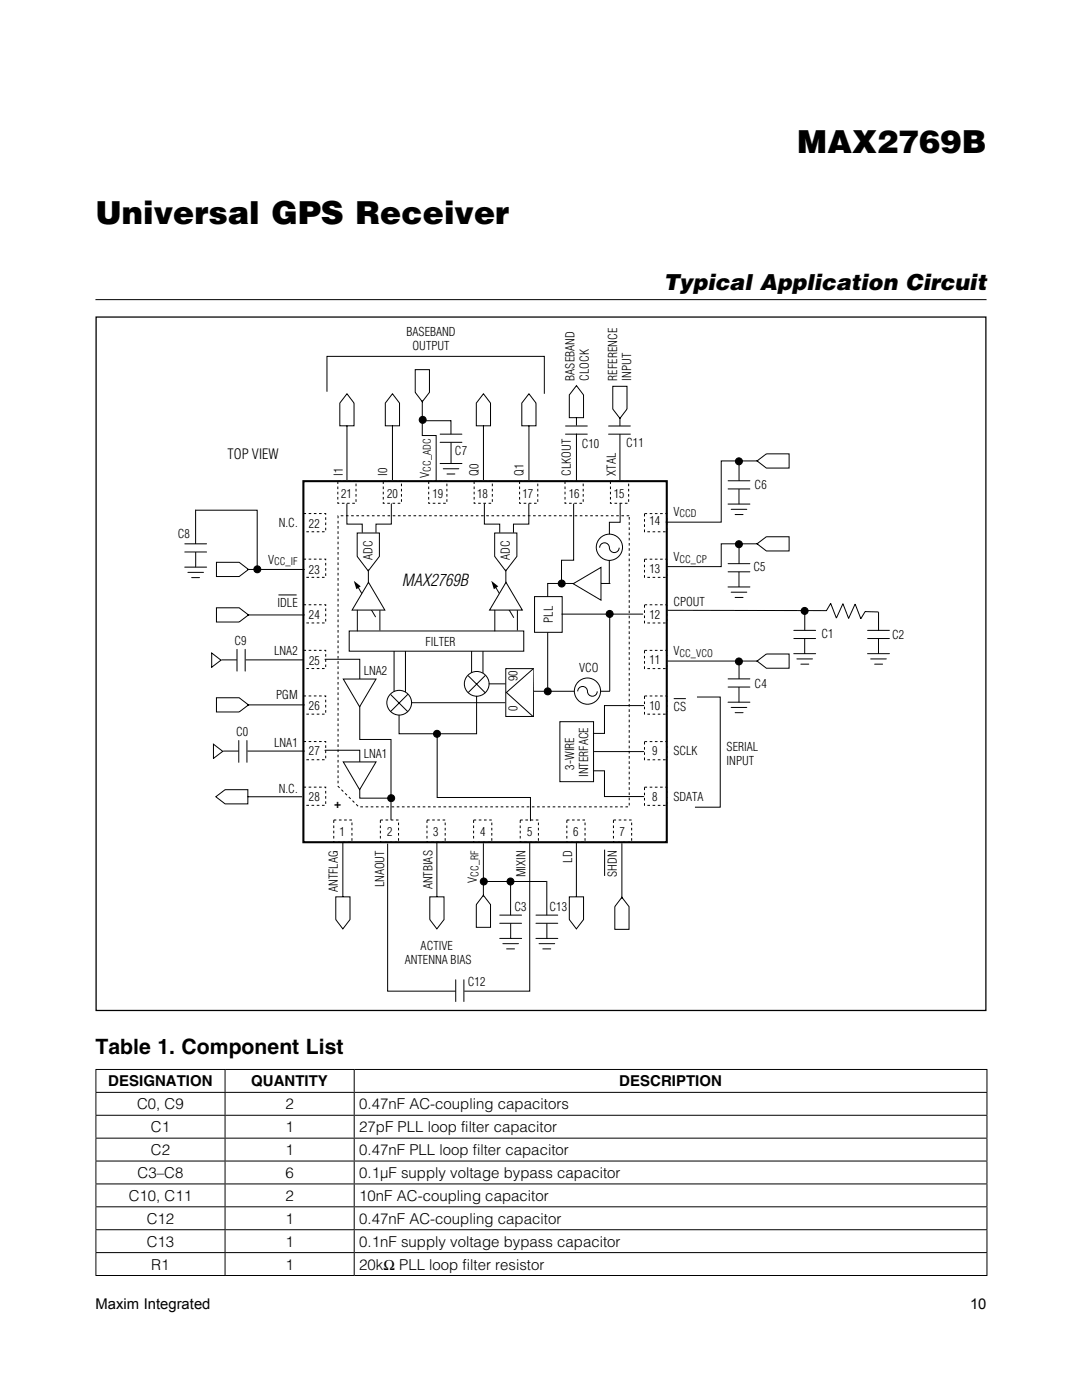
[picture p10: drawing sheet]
<svg xmlns="http://www.w3.org/2000/svg" width="216mm" height="279mm" viewBox="0 0 216 279" stroke-linecap="round" stroke-linejoin="round" font-family="sans-serif">
<g fill="none" stroke="#000" stroke-width=".2">
<path d="M19 59.8h177.8M65.2 78.2v-7.1h43.4v7.5M69.2 78.6l1.4 1.8v4.6h-2.8v-4.6zM78.3 78.6l1.4 1.8v4.6h-2.8v-4.6zM82.9 73.8h2.8v4.5l-1.4 1.9-1.5-1.9zM84.3 80v6.9h2.7v9M96.5 78.6l1.4 1.8v4.6h-2.9v-4.6zM105.5 78.6l1.5 1.8v4.6h-2.9v-4.6zM115 77l1.4 1.8v4.6h-2.8v-4.6zM122.3 77.1h2.8v4.5l-1.4 1.9-1.4-1.9zM69.2 85v10.8M78.3 85v10.8"/>
<path d="M84.1 84h5.9M87.8 92.5h4.4M87.8 86.6h4.4M87.8 88.3h4.4M88.4 93.6h3.2M89.2 94.6h1.6M90 83.9v2.8M90 88.3v4.2M96.5 85v10.8M105.5 85v10.8M112.8 86.6h4.4M112.8 85h4.4"/>
<path d="M115 83.3v1.6M115 86.5v9.3M121.4 86.6h4.4M121.4 85h4.4M123.7 83.3v1.7M123.7 86.7v9.2M145.3 95.9h4.3M145.3 97.6h4.3M147.5 97.6v3M147.5 92.3v3.7M151.1 92l1.8-1.4h4.6v2.8h-4.6zM151.3 92h-7.4v12.2h-11.1"/>
<path d="M36.9 113.2h4.3M36.9 108.5h4.3M36.9 110.2h4.3M37.5 114.2h3.1M38.2 115.3h1.6M39 101.7v6.9M39 101.8h12.3v11.7M39 110.2v3M47.7 115.1h-4.5v-2.9h4.5l1.9 1.4-1.9 1.5M49.4 113.6h11.4M121.6 111.8v4.6M123.7 100.4v3.8h-2.1v2.4"/>
<path d="M145.3 117.1h4.3M145.3 100.6h4.3M145.3 112.5h4.3M145.3 114.1h4.3M145.9 118.2h3.1M145.9 101.6h3.1M146.7 119.2h1.6M146.7 102.7h1.6M147.5 114.1v3.1M147.5 108.8v3.7M151.1 108.5l1.8-1.4h4.6v2.9h-4.6zM151.3 108.5h-7.4v4.6h-10.9"/>
<path d="M42.2 130.3l1.9 1.4-1.9 1.5zM43.2 139.3h4.5l1.9 1.4-1.9 1.4h-4.5zM44.2 131.7h3.1M47.3 129.6v4.3M47.7 124.1h-4.5v-2.8h4.5l1.9 1.4-1.9 1.4M48.9 129.6v4.3M49 131.7h11.5M49.4 122.7h11.4M106.5 138h15.2M121.7 122.5v15.4M133.2 121.8l31.7 .1 .9-1.5 1.1 3 1.3-2.9 1.1 2.9 1.3-2.9 1.2 3 .8-1.4h2.7M133.2 131.9h18.1"/>
<path d="M134.4 139.4h2.5M139.1 139.1h4.6v22h-5M145.3 135.5h4.3M145.3 137.1h4.3M147.5 137.1v3.1M147.5 131.8v3.7M151.1 131.9l1.8-1.4h4.6v2.9h-4.6zM158.4 130.5h4.4M158.4 125.8h4.3M158.4 127.4h4.3M159 131.5h3.1M159.8 132.5h1.6"/>
<path d="M160.6 127.4v3.1M160.6 122.2v3.6M173.1 130.5h4.4M173.1 125.8h4.4M173.1 127.4h4.4M173.7 131.5h3.2M174.5 132.5h1.6M175.3 127.4v3.1M175.3 122.2v3.6M42.6 148.5l1.9 1.4-1.9 1.5zM43.1 159l1.8-1.4h4.6v2.8h-4.6zM44.5 149.9h3.1"/>
<path d="M47.6 147.8v4.3M49.3 147.8v4.3M49.4 140.7h11.4M49.4 149.9h11.4M49.4 159h10.9M145.3 140.1h4.3M145.9 141.2h3.1M146.7 142.2h1.6M67 179h2.8v4.5l-1.4 1.9-1.4-1.9zM68.4 168.2v10.8M77.3 168.4v29.4h13.6M85.8 179h2.8v4.5l-1.4 1.9-1.4-1.9z"/>
<path d="M87.2 168.2v10.8M96.3 175.9h12.8M96.5 178.7l1.4 1.8v4.6h-2.9v-4.6zM96.5 168.3v10.6M101.9 175.8v6.9M105.7 168.2v29.6h-13.1M109.1 175.8v6.9M113.6 179h2.8v4.5l-1.4 1.9-1.4-1.9zM115 168.2v10.8M120.6 169.6v5.2M124.1 179.1l1.4 1.8v4.6h-2.8v-4.6zM124.1 168.3v11"/>
<path d="M90.9 195.5v4.4M92.6 195.5v4.4M99.7 187.3h4.4M99.7 182.6h4.4M99.7 184.3h4.4M100.3 188.3h3.2M101.1 189.4h1.6M101.9 184.3v3M106.9 187.3h4.4M106.9 182.6h4.4M106.9 184.3h4.4M107.6 188.3h3.1"/>
<path d="M108.3 189.4h1.6M109.1 184.3v3M19 213.4h178M19 218h178M19.1 213.5v4.4M19.1 218.1v4.4M44.9 213.5v4.4M44.9 218.1v4.4M70.7 213.5v4.4M70.7 218.1v4.4M196.9 213.5v4.4M196.9 218.1v4.4"/>
<path d="M19 222.6h178M19 227.1h178M19 231.7h178M19 236.3h178M19.1 222.7v4.4M19.1 227.2v4.4M19.1 231.8v4.4M19.1 236.4v4.4M44.9 222.7v4.4M44.9 227.2v4.4M44.9 231.8v4.4M44.9 236.4v4.4"/>
<path d="M70.7 222.7v4.4M70.7 227.2v4.4M70.7 231.8v4.4M70.7 236.4v4.4M196.9 222.7v4.4M196.9 227.2v4.4M196.9 231.8v4.4M196.9 236.4v4.4M19 240.8h178M19 245.4h178M19 250h178M19 254.6h178"/>
<path d="M19.1 240.9v4.4M19.1 245.5v4.4M19.1 250.1v4.4M44.9 240.9v4.4M44.9 245.5v4.4M44.9 250.1v4.4M70.7 240.9v4.4M70.7 245.5v4.4M70.7 250.1v4.4M196.9 240.9v4.4M196.9 245.5v4.4M196.9 250.1v4.4"/>
<circle cx="84.3" cy="83.8" r=".7"/>
<circle cx="147.4" cy="92.1" r=".7"/>
<circle cx="51.3" cy="113.6" r=".7"/>
<circle cx="121.6" cy="109.2" r="2.61"/>
<circle cx="147.4" cy="108.6" r=".7"/>
<circle cx="147.4" cy="132" r=".7"/>
<circle cx="160.6" cy="121.9" r=".7"/>
<circle cx="96.5" cy="175.9" r=".7"/>
<circle cx="101.9" cy="175.9" r=".7"/>
</g>
<g fill="none" stroke="#000" stroke-width=".2" stroke-dasharray=".5 .5" stroke-linecap="butt">
<path d="M67.4 96h3.6v4.4h-3.6zM76.5 96h3.6v4.4h-3.6zM85.5 96h3.7v4.4h-3.7zM94.6 96h3.6v4.4h-3.6zM103.7 96h3.6v4.4h-3.6zM112.7 96h3.7v4.4h-3.7zM121.8 96h3.6v4.4h-3.6zM60.6 111.6h4.4v3.6h-4.4zM60.6 102.5h4.4v3.6h-4.4zM67.5 102.9h58.1v58.1h-54l-4.1-4.1zM128.6 111.6h4.4v3.6h-4.4zM128.6 102.5h4.4v3.6h-4.4z"/>
<path d="M60.6 120.7h4.4v3.6h-4.4zM60.6 138.9h4.4v3.6h-4.4zM60.6 129.8h4.4v3.6h-4.4zM128.6 120.7h4.4v3.6h-4.4zM128.6 138.9h4.4v3.6h-4.4zM128.6 129.8h4.4v3.6h-4.4zM60.6 148h4.4v3.6h-4.4zM60.6 157.1h4.4v3.6h-4.4zM128.6 148h4.4v3.6h-4.4zM128.6 157.1h4.4v3.6h-4.4zM66.6 163.6h3.6v4.5h-3.6zM75.9 163.6h3.6v4.5h-3.6z"/>
<path d="M85.2 163.6h3.6v4.5h-3.6zM94.5 163.6h3.6v4.5h-3.6zM103.8 163.6h3.6v4.5h-3.6zM113.1 163.6h3.6v4.5h-3.6zM122.4 163.6h3.6v4.5h-3.6z"/>
</g>
<path d="M60.5 96h72.5v72.1h-72.5z" fill="none" stroke="#000" stroke-width=".41"/>
<g fill="#000">
<circle cx="84.3" cy="83.8" r=".7"/>
<circle cx="147.4" cy="92.1" r=".7"/>
<circle cx="51.3" cy="113.6" r=".7"/>
<circle cx="147.4" cy="108.6" r=".7"/>
<circle cx="147.4" cy="132" r=".7"/>
<circle cx="160.6" cy="121.9" r=".7"/>
<circle cx="96.5" cy="175.9" r=".7"/>
<circle cx="101.9" cy="175.9" r=".7"/>
</g>
<circle cx="117.2" cy="137.9" r="2.61" fill="#fff"/>
<g fill="none" stroke="#000" stroke-width=".2">
<circle cx="112.1" cy="116.5" r=".7"/>
<circle cx="109.3" cy="138" r=".7"/>
<circle cx="117.2" cy="137.9" r="2.61"/>
<circle cx="121.6" cy="122.5" r=".7"/>
<circle cx="78.1" cy="159.3" r=".7"/>
<circle cx="87.2" cy="146.4" r=".7"/>
</g>
<g fill="#000">
<circle cx="112.1" cy="116.5" r=".7"/>
<circle cx="109.3" cy="138" r=".7"/>
<circle cx="121.6" cy="122.5" r=".7"/>
<circle cx="78.1" cy="159.3" r=".7"/>
<circle cx="87.2" cy="146.4" r=".7"/>
</g>
<path d="M71.1 116.6l3.8 6.5z" fill="#fff" stroke="#000" stroke-width=".2"/>
<path d="M70.6 115.9l1.4 1.1-.9 .6z" fill="#000"/>
<path d="M73.5 113.7v6.7" fill="none" stroke="#000" stroke-width=".2"/>
<path d="M73.5 116.2l3.3 5.6h-6.5z" fill="#fff" stroke="#000" stroke-width=".2"/>
<path d="M69.2 100.6v4h3.1v1.7M71.3 106.4h4.4v4.6l-2.2 2.9-2.2-2.9zM78.1 100.6v4h-3.1v1.7M71.3 121.8v4.1M75.8 121.9v3.8" fill="none" stroke="#000" stroke-width=".2"/>
<path d="M98.5 116.6l4 6.6z" fill="#fff" stroke="#000" stroke-width=".2"/>
<path d="M98 115.9l1.4 1.1-.9 .6z" fill="#000"/>
<path d="M100.9 113.7v6.7" fill="none" stroke="#000" stroke-width=".2"/>
<path d="M101 116.2l3.2 5.6h-6.5z" fill="#fff" stroke="#000" stroke-width=".2"/>
<path d="M96.7 100.6v4h3v1.7M98.7 106.4h4.4v4.6l-2.2 2.9-2.2-2.9zM105.5 100.6v4h-3v1.7M64.8 131.6h7v16h6.2v16M98.7 121.8v4.1M103.2 121.9v3.8" fill="none" stroke="#000" stroke-width=".2"/>
<path d="M68.5 135.5h6.5l-3.2 5.6z" fill="#fff"/>
<path d="M68.5 135.5h6.5l-3.2 5.6zM64.8 149.7h7v9.6h6.2" fill="none" stroke="#000" stroke-width=".2"/>
<path d="M68.5 152.1h6.5l-3.2 5.5z" fill="#fff"/>
<path d="M121.7 116.4h-12.4v21.7M68.5 152.1h6.5l-3.2 5.5z" fill="none" stroke="#000" stroke-width=".2"/>
<path d="M114.4 116.5l5.5-3.3v6.6z" fill="#fff"/>
<path d="M114.4 116.5l5.5-3.3v6.6zM114.5 100.5v11.3h-2.5v4.6M69.7 125.9h34.8v4.1h-34.8z" fill="none" stroke="#000" stroke-width=".2"/>
<g fill="#fff" stroke="#000" stroke-width=".2">
<path d="M106.7 119.1h5.5v7.1h-5.5z"/>
<path d="M100.9 133.4h5.5v9.6h-5.5z"/>
<path d="M111.7 144h6.7v12h-6.7z"/>
</g>
<g fill="none" stroke="#000" stroke-width=".2">
<path d="M77.9 138.6l3.5 3.5M78.6 130v7.9M80.9 130v8M81.4 138.5l-3.5 3.5M93.4 134.8l3.5 3.5M94.1 130v4.2M95.1 139v7.4h-15.5v-3.7M96.4 130v4.3M96.9 134.8l-3.5 3.4M97.6 136.5h3.2M112 122.6h16.3M82.1 140.2h18.6"/>
<path d="M87.2 146.5v12.7h18.6v4.6M118.4 153.8h2.2v5.2h7.9M118.6 150h9.9M128.5 140.8h-7.9v5.6h-2.2"/>
<circle cx="95.1" cy="136.5" r="2.46"/>
<circle cx="79.7" cy="140.2" r="2.46"/>
</g>
<path d="M101 138.2l5.4-4.8-.1 9.5z" fill="#fff" stroke="#000" stroke-width=".2"/>
<path d="M55.6 118.7h3.6M119.6 109.3a.97 .97 0 0 1 1-1 .97 .97 0 0 1 1 1 .97 .97 0 0 0 1 1 .97 .97 0 0 0 .9-1M115.3 138a.97 .97 0 0 1 .9-1 .97 .97 0 0 1 1 1 .97 .97 0 0 0 1 .9 .97 .97 0 0 0 1-.9" fill="none" stroke="#000" stroke-width=".2"/>
<path d="M19.2 63.3h177.5v138.4h-177.5z" fill="none" stroke="#000" stroke-width=".25"/>
<g font-size="6.3">
<text x="159.1" y="30.6">MAX2769B</text>
<text x="19" y="44.7">Universal GPS Receiver</text>
</g>
<text font-size="4.4" x="132.4" y="57.8">Typical Application Circuit</text>
<text font-size="4.2" x="19" y="210.4">Table 1. Component List</text>
<text font-size="3.3" x="80.2" y="116.9">MAX2769B</text>
<g font-size="3">
<text x="21.6" y="216.8">DESIGNATION</text>
<text x="27.4" y="221.4">C0, C9</text>
<text x="50.1" y="216.8">QUANTITY</text>
<text x="57" y="221.4">2</text>
<text x="71.7" y="221.4">0.47nF AC-coupling capacitors</text>
<text x="123.6" y="216.8">DESCRIPTION</text>
<text x="30.1" y="225.9">C1</text>
<text x="57" y="225.9">1</text>
<text x="71.7" y="225.9">27pF PLL loop filter capacitor</text>
<text x="30.1" y="230.5">C2</text>
<text x="57" y="230.5">1</text>
<text x="71.7" y="230.5">0.47nF PLL loop filter capacitor</text>
<text x="25.7" y="239.7">C10, C11</text>
<text x="27.4" y="235.1">C3–C8</text>
<text x="57" y="235.1">6</text>
<text x="57" y="239.7">2</text>
<text x="71.7" y="235.1">0.1FF supply voltage bypass capacitor</text>
<text x="71.7" y="239.7">10nF AC-coupling capacitor</text>
<text x="29.3" y="244.2">C12</text>
<text x="57" y="244.2">1</text>
<text x="71.7" y="244.2">0.47nF AC-coupling capacitor</text>
<text x="29.3" y="248.8">C13</text>
<text x="57" y="248.8">1</text>
<text x="71.7" y="248.8">0.1nF supply voltage bypass capacitor</text>
<text x="30.2" y="253.4">R1</text>
<text x="57" y="253.4">1</text>
<text x="71.7" y="253.4">20kI PLL loop filter resistor</text>
<text x="19" y="261.2">Maxim Integrated</text>
<text x="193.6" y="261.2">10</text>
</g>
<text font-size="2.8" x="45.4" y="91.6">TOP VIEW</text>
<g font-size="2.4">
<text x="81.1" y="67.1">BASEBAND</text>
<text x="82.3" y="69.9">OUTPUT</text>
<text x="114.7" y="76" transform="rotate(-90 114.7 76)">BASEBAND</text>
<text x="117.5" y="76" transform="rotate(-90 117.5 76)">CLOCK</text>
<text x="123.1" y="76" transform="rotate(-90 123.1 76)">REFERENCE</text>
<text x="126" y="76" transform="rotate(-90 126 76)">INPUT</text>
<text x="116.1" y="89.4">C10</text>
<text x="125" y="89.2">C11</text>
<text x="68.4" y="95" transform="rotate(-90 68.4 95)">I1</text>
<text x="77.2" y="95" transform="rotate(-90 77.2 95)">I0</text>
<text x="85.7" y="95.4" transform="rotate(-90 85.7 95.4)">V</text>
<text x="90.8" y="90.9">C7</text>
<text x="95.5" y="95" transform="rotate(-90 95.5 95)">Q0</text>
<text x="104.5" y="95" transform="rotate(-90 104.5 95)">Q1</text>
<text x="113.9" y="95" transform="rotate(-90 113.9 95)">CLKOUT</text>
<text x="122.9" y="95" transform="rotate(-90 122.9 95)">XTAL</text>
<text x="68.1" y="99.4">21</text>
<text x="77.3" y="99.4">20</text>
<text x="86.3" y="99.4">19</text>
<text x="95.2" y="99.4">18</text>
<text x="104.3" y="99.4">17</text>
<text x="113.5" y="99.4">16</text>
<text x="122.5" y="99.4">15</text>
<text x="150.6" y="97.5">C6</text>
<text x="35.5" y="107.4">C8</text>
<text x="55.6" y="105.1">N.C.</text>
<text x="61.7" y="105.4">22</text>
<text x="129.6" y="104.9">14</text>
<text x="134.4" y="102.9">V</text>
<text x="53.5" y="112.5">V</text>
<text x="74.3" y="111.7" transform="rotate(-90 74.3 111.7)">ADC</text>
<text x="101.8" y="111.7" transform="rotate(-90 101.8 111.7)">ADC</text>
<text x="134.4" y="112">V</text>
<text x="150.4" y="113.9">C5</text>
<text x="61.7" y="114.5">23</text>
<text x="129.6" y="114.4">13</text>
<text x="55.4" y="121.1">IDLE</text>
<text x="61.7" y="123.6">24</text>
<text x="110.3" y="124.2" transform="rotate(-90 110.3 124.2)">PLL</text>
<text x="129.6" y="123.5">12</text>
<text x="134.4" y="120.9">CPOUT</text>
<text x="46.8" y="128.7">C9</text>
<text x="54.7" y="130.8">LNA2</text>
<text x="84.9" y="128.9">FILTER</text>
<text x="134.4" y="130.7">V</text>
<text x="163.9" y="127.4">C1</text>
<text x="178" y="127.6">C2</text>
<text x="61.7" y="132.6">25</text>
<text x="72.6" y="134.8">LNA2</text>
<text x="103.3" y="135.9" transform="rotate(-90 103.3 135.9)">90</text>
<text x="115.5" y="134.1">VCO</text>
<text x="129.6" y="132.6">11</text>
<text x="150.6" y="137.3">C4</text>
<text x="55.1" y="139.5">PGM</text>
<text x="61.7" y="141.6">26</text>
<text x="103.3" y="142" transform="rotate(-90 103.3 142)">0</text>
<text x="129.6" y="141.6">10</text>
<text x="134.4" y="141.8">CS</text>
<text x="47.1" y="146.9">C0</text>
<text x="54.7" y="149">LNA1</text>
<text x="145" y="149.9">SERIAL</text>
<text x="61.7" y="150.8">27</text>
<text x="72.6" y="151.2">LNA1</text>
<text x="114.6" y="153.6" transform="rotate(-90 114.6 153.6)">3-WIRE</text>
<text x="117.4" y="155.1" transform="rotate(-90 117.4 155.1)">INTERFACE</text>
<text x="130.2" y="150.8">9</text>
<text x="134.4" y="150.8">SCLK</text>
<text x="145" y="152.7">INPUT</text>
<text x="55.6" y="158.2">N.C.</text>
<text x="61.7" y="159.9">28</text>
<text x="66.7" y="161.3">+</text>
<text x="130.2" y="159.9">8</text>
<text x="134.4" y="159.9">SDATA</text>
<text x="67.8" y="166.9">1</text>
<text x="77.2" y="166.9">2</text>
<text x="86.5" y="166.9">3</text>
<text x="95.8" y="166.9">4</text>
<text x="105.2" y="166.9">5</text>
<text x="114.4" y="166.9">6</text>
<text x="123.6" y="166.9">7</text>
<text x="114.2" y="172.1" transform="rotate(-90 114.2 172.1)">LD</text>
<text x="67.4" y="178" transform="rotate(-90 67.4 178)">ANTFLAG</text>
<text x="76.6" y="177.1" transform="rotate(-90 76.6 177.1)">LNAOUT</text>
<text x="86.3" y="177.5" transform="rotate(-90 86.3 177.5)">ANTBIAS</text>
<text x="95.1" y="176.2" transform="rotate(-90 95.1 176.2)">V</text>
<text x="104.9" y="175.1" transform="rotate(-90 104.9 175.1)">MIXIN</text>
<text x="123.1" y="175" transform="rotate(-90 123.1 175)">SHDN</text>
<text x="102.7" y="181.7">C3</text>
<text x="109.7" y="181.7">C13</text>
<text x="83.9" y="189.5">ACTIVE</text>
<text x="80.8" y="192.4">ANTENNA BIAS</text>
<text x="93.4" y="196.8">C12</text>
</g>
<g font-size="2.1">
<text x="86" y="94.2" transform="rotate(-90 86 94.2)">CC_ADC</text>
<text x="135.6" y="103.3">CCD</text>
<text x="54.7" y="112.8">CC_IF</text>
<text x="135.6" y="112.3">CC_CP</text>
<text x="135.6" y="131.1">CC_VCO</text>
<text x="95.5" y="175" transform="rotate(-90 95.5 175)">CC_RF</text>
</g>
</svg>
